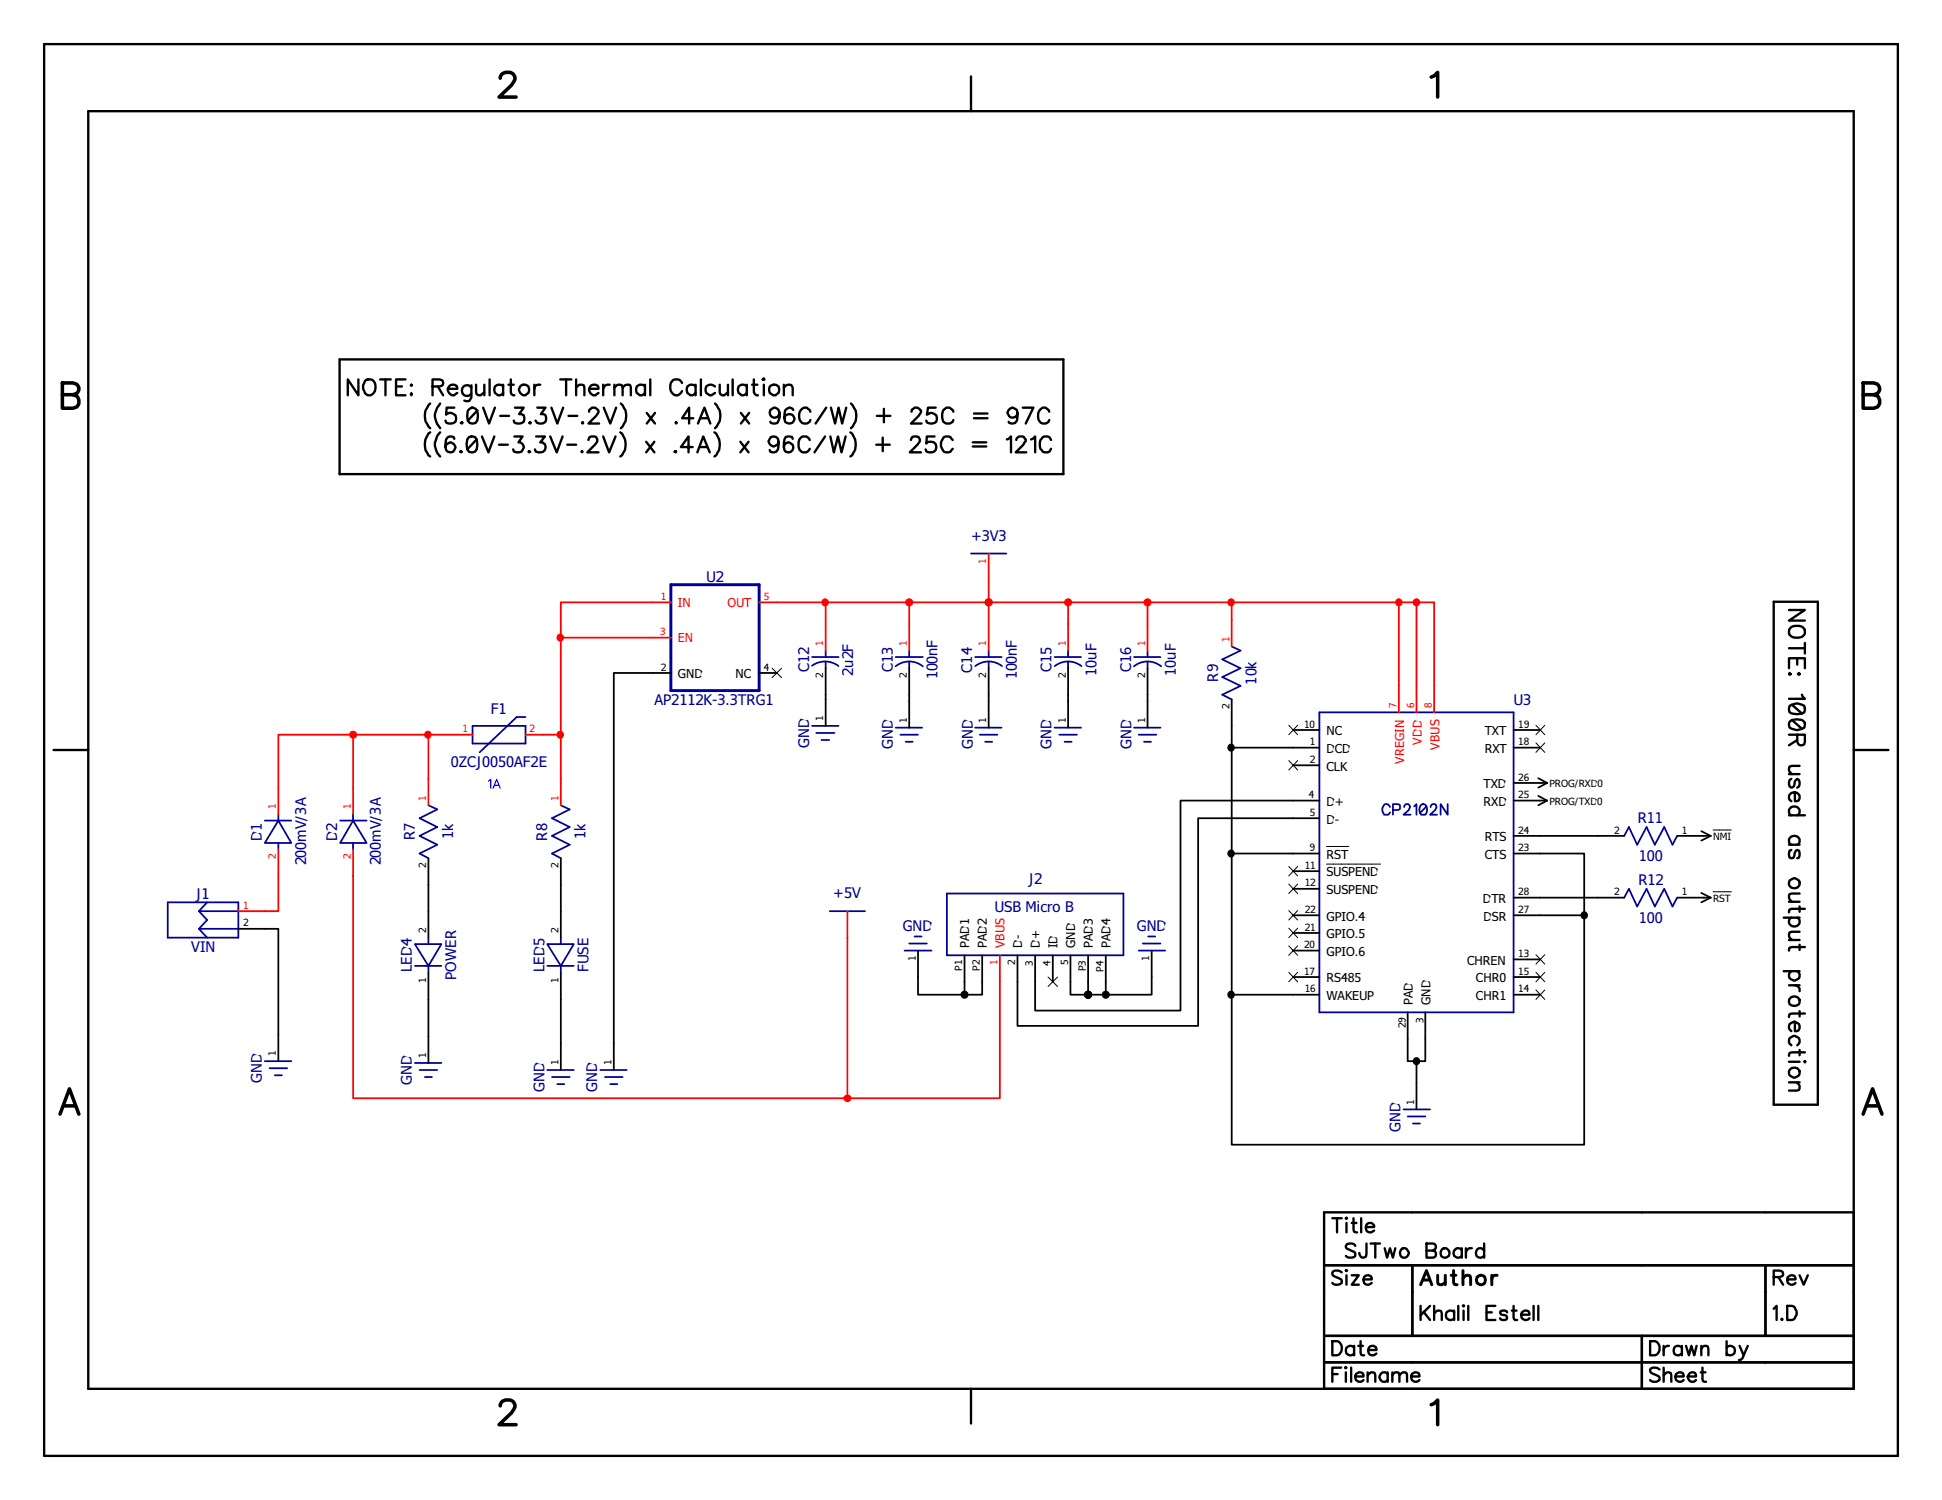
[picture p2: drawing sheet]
<svg xmlns="http://www.w3.org/2000/svg" width="279mm" height="216mm" viewBox="0 0 279 216" stroke-linecap="round" stroke-linejoin="round" font-family="sans-serif">
<path d="M279.4 0h-279.4v215.9" fill="none" stroke="#fff" stroke-width=".34"/>
<path d="M70.3 112.4l.3-.2v1.3M71 113.5l.5-1.3 .5 1.3M71.1 113h.6" fill="none" stroke="#00f" stroke-width=".17"/>
<g fill="none" stroke="#000" stroke-width=".25">
<path d="M94 96.9h-5.7v53.3M118.8 100v.7M130.8 100v.9M142.2 100v.9M153.7 100v.9M165.1 100v.9M177.2 104.5v3.1h8.8M177.2 107.6v57.2h50.7v-41.9h-6.3M186 115.2h-16.2v30.3h-20.9v-4.2M186 117.8h-13.6v29.9h-26v-6.4M38.1 133.7h1.9v15.2M61.6 127.3v3.8"/>
<path d="M80.7 127.3v3.8M177.2 122.9h8.8M221.6 131.7h6.3M221.6 129.2h8.3M221.6 120.3h8.3M61.6 143.8v5.4M80.7 143.8v6.4M132.1 140.6v2.6h9.2v-1.9M138.8 141.3v1.9M154 141.3v1.9h2.5v-1.9M156.5 143.2h.1M159.1 141.3v1.9"/>
<path d="M165.7 140.6v2.6h-9.2M177.2 143.2h8.8M202.5 149.5v3.2h1.3M205.1 149.5v3.2h-1.3v3.2"/>
</g>
<g fill="#000">
<circle cx="177.1" cy="107.6" r=".49"/>
<circle cx="177.1" cy="122.9" r=".49"/>
<circle cx="227.9" cy="131.7" r=".49"/>
<circle cx="138.8" cy="143.2" r=".51"/>
<circle cx="156.5" cy="143.2" r=".51"/>
<circle cx="159.1" cy="143.2" r=".51"/>
<circle cx="177.1" cy="143.2" r=".49"/>
<circle cx="203.8" cy="152.7" r=".49"/>
</g>
<g fill="none" stroke="#000" stroke-width=".14">
<circle cx="177.1" cy="107.6" r=".49"/>
<circle cx="177.1" cy="122.9" r=".49"/>
<circle cx="227.9" cy="131.7" r=".49"/>
<circle cx="138.8" cy="143.2" r=".51"/>
<circle cx="156.5" cy="143.2" r=".51"/>
<circle cx="159.1" cy="143.2" r=".51"/>
<circle cx="177.1" cy="143.2" r=".49"/>
<circle cx="203.8" cy="152.7" r=".49"/>
</g>
<path d="M111.8 86.7h7v3.1M118.8 86.7h58.4v2.5" fill="none" stroke="#f00" stroke-width=".25"/>
<circle cx="118.7" cy="86.7" r=".49" fill="#f00"/>
<circle cx="118.7" cy="86.7" r=".49" fill="none" stroke="#f00" stroke-width=".14"/>
<path d="M153.7 86.7v3.1" fill="none" stroke="#f00" stroke-width=".25"/>
<circle cx="153.7" cy="86.7" r=".51" fill="#f00"/>
<circle cx="153.7" cy="86.7" r=".51" fill="none" stroke="#f00" stroke-width=".14"/>
<path d="M142.2 83.5v3.2" fill="none" stroke="#f00" stroke-width=".25"/>
<circle cx="142.2" cy="86.7" r=".51" fill="#f00"/>
<circle cx="142.2" cy="86.7" r=".51" fill="none" stroke="#f00" stroke-width=".14"/>
<path d="M165.1 86.7v3.1" fill="none" stroke="#f00" stroke-width=".25"/>
<circle cx="165.1" cy="86.7" r=".51" fill="#f00"/>
<circle cx="165.1" cy="86.7" r=".51" fill="none" stroke="#f00" stroke-width=".14"/>
<path d="M130.8 86.7v3.1" fill="none" stroke="#f00" stroke-width=".25"/>
<circle cx="130.8" cy="86.7" r=".51" fill="#f00"/>
<circle cx="130.8" cy="86.7" r=".51" fill="none" stroke="#f00" stroke-width=".14"/>
<path d="M177.2 86.7h24.1v12" fill="none" stroke="#f00" stroke-width=".25"/>
<circle cx="177.1" cy="86.7" r=".49" fill="#f00"/>
<circle cx="177.1" cy="86.7" r=".49" fill="none" stroke="#f00" stroke-width=".14"/>
<path d="M201.3 86.7h2.5v12" fill="none" stroke="#f00" stroke-width=".25"/>
<circle cx="201.2" cy="86.7" r=".49" fill="#f00"/>
<circle cx="201.2" cy="86.7" r=".49" fill="none" stroke="#f00" stroke-width=".14"/>
<path d="M203.8 86.7h2.5v12" fill="none" stroke="#f00" stroke-width=".25"/>
<circle cx="203.8" cy="86.7" r=".49" fill="#f00"/>
<circle cx="203.8" cy="86.7" r=".49" fill="none" stroke="#f00" stroke-width=".14"/>
<path d="M142.2 86.7v3.1" fill="none" stroke="#f00" stroke-width=".25"/>
<circle cx="142.2" cy="86.7" r=".51" fill="#f00"/>
<circle cx="142.2" cy="86.7" r=".51" fill="none" stroke="#f00" stroke-width=".14"/>
<path d="M61.6 105.7v6.4M65.4 105.7h-25.4v7.7" fill="none" stroke="#f00" stroke-width=".25"/>
<circle cx="61.5" cy="105.7" r=".49" fill="#f00"/>
<circle cx="61.5" cy="105.7" r=".49" fill="none" stroke="#f00" stroke-width=".14"/>
<path d="M50.8 105.7v7.7" fill="none" stroke="#f00" stroke-width=".25"/>
<circle cx="50.8" cy="105.7" r=".51" fill="#f00"/>
<circle cx="50.8" cy="105.7" r=".51" fill="none" stroke="#f00" stroke-width=".14"/>
<path d="M94 91.8h-13.3v20.3M78.1 105.7h2.6" fill="none" stroke="#f00" stroke-width=".25"/>
<circle cx="80.6" cy="105.7" r=".49" fill="#f00"/>
<circle cx="80.6" cy="105.7" r=".49" fill="none" stroke="#f00" stroke-width=".14"/>
<path d="M94 86.7h-13.3v5.1" fill="none" stroke="#f00" stroke-width=".25"/>
<circle cx="80.6" cy="91.8" r=".49" fill="#f00"/>
<circle cx="80.6" cy="91.8" r=".49" fill="none" stroke="#f00" stroke-width=".14"/>
<path d="M40 126.1v5h-1.9M50.8 126.1v32h71.1v-23.1M143.8 141.3v16.8h-21.9" fill="none" stroke="#f00" stroke-width=".25"/>
<circle cx="121.9" cy="158.1" r=".49" fill="#f00"/>
<circle cx="121.9" cy="158.1" r=".49" fill="none" stroke="#f00" stroke-width=".14"/>
<g fill="none" stroke="#000096" stroke-width=".25">
<path d="M139.7 79.7h5.1M116.8 95.8a3.2 3.2 0 0 1 3.8 .1M116.8 94.6h3.8M118.8 93.6v1M118.8 95.2v1M128.8 95.9a3.1 3.1 0 0 1 4 0M128.9 94.6h3.9M130.8 93.6v1M130.8 95.2v1M140.3 94.6h3.8M140.3 95.9a3.1 3.1 0 0 1 3.9 0M142.2 93.6v1"/>
<path d="M142.2 95.2v1M151.7 94.6h3.8M151.7 95.9a3.1 3.1 0 0 1 3.9 0M153.7 93.6v1M153.7 95.2v1M163.1 95.9a3.1 3.1 0 0 1 4 0M163.2 94.6h3.8M165.1 93.6v1M165.1 95.2v1M177.2 93l1.3 .6-2.6 1.3 2.6 1.3-2.6 1.3 2.6 1.2-2.6 1.3 1.3 .7M38.1 118.1h3.8M40 118.1l1.9 3.2h-3.8z"/>
<path d="M40 117.2v.9M48.9 118.1h3.8M50.8 118.1l1.9 3.2h-3.8zM50.8 117.2v.9M61.6 115.9l1.3 .6-2.5 1.3 2.5 1.2-2.5 1.3 2.5 1.3-2.5 1.3 1.2 .6M68 104.5h7.6v2.5h-7.6zM75.6 103.2h-1.3l-5.3 5.1M80.7 115.9l1.3 .6-2.6 1.3 2.6 1.2-2.6 1.3 2.6 1.3-2.6 1.3 1.3 .6M116.8 104.5h3.8M117.4 105.5h2.7M118.2 106.5h1.1M128.9 104.7h3.8"/>
<path d="M129.5 105.7h2.6M130.3 106.8h1M140.3 104.7h3.8M141 105.7h2.5M141.7 106.8h1M151.7 104.7h3.8M152.4 105.7h2.5M153.2 106.8h1M163.2 104.7h3.8M163.8 105.7h2.6M164.6 106.8h1M189.8 102.5h28v43.2h-28z"/>
<path d="M200 116.2a.57 .57 0 0 0-.9-.4v.2a1.01 1.01 0 0 0 0 1.3 .64 .64 0 0 0 .9-.4M200.4 116.6l.9-.1 .1-.6-.3-.2h-.7v1.6M202 116.2l.3-.5 .4 .1a.33 .33 0 0 1 .1 .5l-.1 .3-.8 .7h1M203.5 116.1l.3-.4v1.6M204.5 115.8l.3-.1a.86 .86 0 0 1 .4 1.3l-.1 .3h-.6a1.12 1.12 0 0 1 0-1.5zM205.2 116.1l-.9 .9M205.8 116.2l.3-.5h.3l.2 .2a.52 .52 0 0 1-.1 .7l-.8 .7h1.1M208.3 115.7v1.6l-1-1.6v1.6M24.1 129.9h10.2v5.1h-10.2zM28.6 131.1l1.2 1.3-1.2 1.3M28.6 131.1h5.7M28.6 133.7l1.2 1.3"/>
<path d="M28.6 133.7h5.7M29.8 129.9l-1.2 1.2M40 121.3v1M50.8 121.3v1M59.7 135.9h3.8l-1.9 3.1zM59.7 139h3.8M61.6 135v.9M61.6 139v1M78.7 135.9h3.8l-1.8 3.1zM78.7 139h3.8M80.7 135v.9M80.7 139v1"/>
<path d="M119.4 131.1h5.1M130.1 136.8h3.9M130.8 135.8h2.5M131.6 134.8h1M136.2 128.6h25.4v8.9h-25.4zM163.8 136.8h3.8M164.4 135.8h2.6M165.2 134.8h1M233.7 120.3l.7-1.3 1.1 2.6 1.4-2.6 1.2 2.6 1.3-2.6 1.2 2.6 .7-1.3M233.7 129.2l.7-1.3 1.1 2.6 1.4-2.6 1.2 2.6 1.3-2.6 1.2 2.6 .7-1.3M38.1 152.7h3.8M38.8 153.8h2.5"/>
<path d="M39.5 154.8h1.1M59.7 153h3.8M60.4 154h2.5M61.1 155h1M78.7 154h3.8M79.4 155h2.6M80.2 156h1M86.4 154h3.8M87 155h2.6M87.8 156h1M201.9 159.7h3.8M202.5 160.7h2.6"/>
<path d="M203.3 161.7h1"/>
</g>
<g fill="none" stroke="#000" stroke-width=".25">
<path d="M94 96.9h2.5M109.2 96.9h2.6M118.8 96.2v3.8M130.8 96.2v3.8M142.2 96.2v3.8M153.7 96.2v3.8M165.1 96.2v3.8M118.8 100.7v3.8M130.8 100.9v3.8M142.2 100.9v3.8M153.7 100.9v3.8M165.1 100.9v3.8"/>
<path d="M177.2 100.7v3.8M186 107.6h3.8M186 110.2h3.8M186 115.2h3.8M186 117.8h3.8M186 105.1h3.8M217.8 107.6h3.8M217.8 115.2h4.8M217.8 105.1h3.8M217.8 112.7h4.8M221.3 114.6l1.3 .6M221.3 112l1.3 .7"/>
<path d="M222.6 115.2l-1.3 .7M222.6 112.7l-1.3 .7M244.8 119.6l1.3 .7M34.3 133.7h3.8M61.6 123.5v3.8M61.6 131.1v3.9M80.7 123.5v3.8M80.7 131.1v3.9M132.1 136.8v3.8M138.8 137.5v3.8M141.3 137.5v3.8M146.4 137.5v3.8"/>
<path d="M148.9 137.5v3.8M151.5 137.5v3.8M154 137.5v3.8M156.5 137.5v3.8M159.1 137.5v3.8M165.7 136.8v3.8M186 122.9h3.8M186 125.4h3.8M186 127.9h3.8M186 136.8h3.8M186 134.3h3.8M186 131.7h3.8"/>
<path d="M217.8 120.3h3.8M217.8 129.2h3.8M217.8 122.9h3.8M217.8 138.1h3.8M217.8 131.7h3.8M229.9 120.3h3.8M229.9 129.2h3.8M241.3 120.3h4.8M241.3 129.2h4.8M244.8 128.5l1.3 .7M246.1 120.3l-1.3 .7M246.1 129.2l-1.3 .7"/>
<path d="M40 148.9v3.8M61.6 140v3.8M61.6 149.2v3.8M80.7 140v3.8M80.7 150.2v3.8M88.3 150.2v3.8M186 143.2h3.8M186 140.6h3.8M202.5 145.7v3.8M203.8 155.9v3.8M205.1 145.7v3.8M217.8 143.2h3.8"/>
<path d="M217.8 140.6h3.8"/>
</g>
<g fill="none" stroke="#f00" stroke-width=".25">
<path d="M142.2 79.7v3.8M94 91.8h2.5M94 86.7h2.5M109.2 86.7h2.6M118.8 89.8v3.8M130.8 89.8v3.8M142.2 89.8v3.8M153.7 89.8v3.8M165.1 89.8v3.8M177.2 89.2v3.8M201.3 98.7v3.8M203.8 98.7v3.8"/>
<path d="M206.3 98.7v3.8M40 113.4v3.8M50.8 113.4v3.8M61.6 112.1v3.8M65.4 105.7h2.6M75.6 105.7h2.5M80.7 112.1v3.8M34.3 131.1h3.8M40 122.3v3.8M50.8 122.3v3.8M121.9 131.1v3.9M143.8 137.5v3.8"/>
</g>
<g fill="none" stroke="#000" stroke-width=".14">
<path d="M111.1 96.2l1.3 1.3M112.4 96.2l-1.3 1.3M185.4 109.5l1.3 1.3M185.4 104.4l1.3 1.3M186.7 109.5l-1.3 1.3M186.7 104.4l-1.3 1.3M221 106.9l1.2 1.4M221 104.4l1.2 1.3M222.2 106.9l-1.2 1.4M222.2 104.4l-1.2 1.3M246.5 119.5h2.6M185.4 124.7l1.3 1.4"/>
<path d="M185.4 127.3l1.3 1.3M185.4 140l1.3 1.3M185.4 136.1l1.3 1.4M185.4 133.6l1.3 1.4M185.4 131.1l1.3 1.3M186.7 124.7l-1.3 1.4M186.7 127.3l-1.3 1.3M186.7 140l-1.3 1.3M186.7 136.1l-1.3 1.4M186.7 133.6l-1.3 1.4M186.7 131.1l-1.3 1.3M190.8 121.8h3.3"/>
<path d="M190.8 124.4h7.8M221 137.4l1.2 1.4M221 140l1.2 1.3M222.2 137.4l-1.2 1.4M222.2 140l-1.2 1.3M246.5 128.4h2.6M150.8 140.6l1.3 1.4M152.1 140.6l-1.3 1.4M221 142.5l1.2 1.3M222.2 142.5l-1.2 1.3"/>
</g>
<path d="M96.5 84.2h12.7v15.2h-12.7z" fill="none" stroke="#000096" stroke-width=".42"/>
<g fill="none" stroke="#000" stroke-width=".34">
<path d="M6.3 6.3h266.7v203.2h-266.7zM12.7 16h254v183.9h-254zM139.7 11v5M48.9 51.7h104.1v16.5h-104.1zM51.6 54.6v2.3l-1.6-2.3v2.3M52.5 54.9a.88 .88 0 0 1 1-.3 .88 .88 0 0 1 .5 .9 1.1 1.1 0 0 1-1.1 1.4 1.49 1.49 0 0 1-.4-2zM54.7 54.6h1.5M55.5 54.6v2.3M57 55.6h.8M58.3 54.6h-1.3v2.3h1.3M59.1 55.5l.1-.1 .1 .1h-.1zM59.1 56.7l.1-.1 .1 .1-.1 .2z"/>
<path d="M61.9 58.1a2.43 2.43 0 0 0 0 3.5M62.2 55.6l1.3-.1a.5 .5 0 0 0 .2-.5 .5 .5 0 0 0-.5-.4h-1v2.3M63 55.6l.8 1.3M63.3 58.1a2.43 2.43 0 0 0 0 3.5M64.4 56h1.4a.68 .68 0 0 0-.7-.7 .68 .68 0 0 0-.7 .7 .86 .86 0 0 0 1 .9l.4-.3M65.4 58.7h-1.1l-.1 1a.86 .86 0 0 1 1.1-.1 .86 .86 0 0 1 .2 1.1 1.16 1.16 0 0 1-1.3 .1l-.1-.3M67.3 59.1a.75 .75 0 0 1 .7-.4 .75 .75 0 0 1 .7 .4 1.98 1.98 0 0 1-.3 1.8 .81 .81 0 0 1-1.1-.4l-.1-.5zM67.8 55.5v1.7a.64 .64 0 0 1-1 .5M67.8 55.8a.75 .75 0 0 0-1.1-.1 .75 .75 0 0 0 0 1.1 .75 .75 0 0 0 1.1-.2M68.5 55.4l.1 1.3 .2 .2h.4l.5-.4M68.7 59.1l-1.4 1.4M69.5 58.7l.9 2.3 .8-2.3"/>
<path d="M69.7 55.4v1.5M70.4 54.6v2.3M72 59.9h1.2M72.4 55.6a.73 .73 0 0 0-1.1 0 .73 .73 0 0 0 .2 1.1 .56 .56 0 0 0 .9-.1M72.4 55.4v1.5M73.2 55.4h.7M73.5 54.6v1.9l.1 .2 .4 .2M74.1 58.7h1.3l-.7 .9a.62 .62 0 0 1 .7 .8 .87 .87 0 0 1-1.3 .5l-.2-.4M76.9 55.4v1.5M77.3 58.7h1.2l-.7 .9 .6 .1a.78 .78 0 0 1 .1 .9 .78 .78 0 0 1-.9 .4l-.3-.1-.3-.4M77.7 55.4a.63 .63 0 0 0-.8 .6M79.3 58.7l.9 2.3 .8-2.3"/>
<path d="M80.6 54.6h1.6M81.4 54.6v2.3M81.8 59.9h1.3M82.9 55.8l.5-.4 .6 .1 .1 1.4M82.9 54.6v2.3M84.8 56h1.3a.68 .68 0 0 0-.7-.7 .68 .68 0 0 0-.6 .7 .86 .86 0 0 0 .9 .9l.4-.3M84.8 59.3v-.2a.97 .97 0 0 1 .8-.4 .81 .81 0 0 1 .5 .7l-.3 .5-1.1 1.1h1.5M86.8 55.4v1.5M86.9 58.7l.9 2.3 .8-2.3M87.7 55.4a.74 .74 0 0 0-.9 .6M88.4 55.8l.5-.4 .6 .1 .1 1.4M88.4 55.4v1.5"/>
<path d="M89.3 58.1a2.43 2.43 0 0 1 0 3.5M89.6 55.8a.81 .81 0 0 1 1.1-.3l.1 1.4M92.8 55.6a.73 .73 0 0 0-1.1 0 .73 .73 0 0 0 .2 1.1 .56 .56 0 0 0 .9-.1M92.8 55.4v1.5M93 59.4l1.2 1.6M93.6 54.6v2.3M94.2 59.4l-1.2 1.6M98.1 55.1a.88 .88 0 0 0-1-.5 .88 .88 0 0 0-.7 .9 1.1 1.1 0 0 0 1.1 1.4l.6-.6M100.1 55.6a.73 .73 0 0 0-1.1 0 .73 .73 0 0 0 .1 1.1 .56 .56 0 0 0 1-.1M100.1 55.4v1.5M100.8 54.6v2.3M102.9 55.6a.8 .8 0 0 0-1.4 .2 .8 .8 0 0 0 .9 1.1l.5-.3"/>
<path d="M102.9 58.1a2.43 2.43 0 0 1 0 3.5M103.5 55.4l.1 1.3 .3 .2h.3l.5-.4M104.7 55.4v1.5M105.4 54.6v2.3M106.6 59.4l1.2 1.6M107.4 55.6a.73 .73 0 0 0-1.1 0 .73 .73 0 0 0 .2 1.1 .56 .56 0 0 0 .9-.1M107.4 55.4v1.5M107.8 59.4l-1.2 1.6M108.2 55.4h.8M108.5 54.6v1.9l.3 .4h.3M109.9 54.4l.1 .2-.1 .1-.2-.1zM109.9 55.4v1.5"/>
<path d="M112.2 59.4a.73 .73 0 0 1-1 .7 .73 .73 0 0 1-.4-1.1l.5-.3a.85 .85 0 0 1 .9 .7v.6l-.4 .9a.82 .82 0 0 1-1-.2M112.8 55.8a.81 .81 0 0 1 1.1-.3l.1 .3v1.1M112.8 55.4v1.5M114.1 59l-.1-.2a.7 .7 0 0 0-1.1 .3v.6v1a.71 .71 0 0 0 1.3 0 .71 .71 0 0 0-.7-1.1l-.6 .3v.3M116.6 59.3a.95 .95 0 0 0-.9-.6 1.29 1.29 0 0 0 0 2.3 .77 .77 0 0 0 .9-.5M118.9 58.7l-1.6 2.3M119.5 58.7l.6 2.3 .5-2.3 .6 2.3 .6-2.3M122.4 58.1a2.43 2.43 0 0 1 0 3.5M126.2 59.9h1.9M127.2 58.8v2M131.1 59.3v-.2a.97 .97 0 0 1 .9-.4 .81 .81 0 0 1 .5 .7l-.3 .5-1.1 1.1h1.5M134.6 58.7h-1.1l-.2 1a.86 .86 0 0 1 1.2-.1 .86 .86 0 0 1 .2 1.1 1.16 1.16 0 0 1-1.4 .1v-.3"/>
<path d="M137.2 59.3a.97 .97 0 0 0-1.1-.6 1.49 1.49 0 0 0-.4 2 .94 .94 0 0 0 1.4 0l.1-.2M140.1 59.5h2M146.4 59.4a.7 .7 0 0 1-.8 .7 .7 .7 0 0 1-.6-.8 .7 .7 0 0 1 .7-.6l.6 .3a2.1 2.1 0 0 1-.3 1.9 .73 .73 0 0 1-.9-.2M147.2 58.7h1.5l-1.1 2.3M151 59.3a.95 .95 0 0 0-1-.6 1.29 1.29 0 0 0 0 2.3 .77 .77 0 0 0 1-.5M61.9 62.2a2.34 2.34 0 0 0 0 3.5M63.3 62.2a2.34 2.34 0 0 0 0 3.5M65.4 63.2l-.1-.3a.81 .81 0 0 0-1.1 .3l-.1 1.1a.72 .72 0 0 0 .7 .8 .72 .72 0 0 0 .7-.8 .72 .72 0 0 0-.7-.6 .72 .72 0 0 0-.7 .6M66.2 65l.1-.1 .2 .1-.2 .1zM66.3 60.9l.2-.1v.1v.1zM67.5 62.9a.81 .81 0 0 1 1.1 .3 2.07 2.07 0 0 1-.3 1.8 .81 .81 0 0 1-1.1-.3 2.07 2.07 0 0 1 .3-1.8zM68.6 63.2l-1.4 1.5"/>
<path d="M69.3 62.8l1 2.3 .8-2.3M71.8 64h1.3M74 62.8h1.2l-.6 .9a.72 .72 0 0 1 .8 .6 .72 .72 0 0 1-.7 .8l-.7-.1-.2-.3M76 65l.1-.1 .2 .1-.2 .1zM76.1 60.9l.2-.1 .1 .1-.1 .1zM77.1 62.8h1.3l-.7 .9a.75 .75 0 0 1 .8 .8 .75 .75 0 0 1-1 .6l-.4-.1-.1-.3M79.2 62.8l.9 2.3 .8-2.3M81.6 64h1.3M83.7 65v-.1l.1 .1-.1 .1zM83.7 60.9l.1-.1 .1 .1-.1 .1zM84.7 63.3l.1-.2a.74 .74 0 0 1 1-.2 .62 .62 0 0 1 .1 .8l-1.4 1.4h1.6M86.8 62.8l.8 2.3 1-2.3"/>
<path d="M89.2 62.2a2.34 2.34 0 0 1 0 3.5M93 63.6l1.1 1.5M94.1 63.6l-1.1 1.5M97 65l.2-.1 .1 .1-.1 .1zM97.2 60.9l.1-.1 .1 .1-.1 .1zM99.7 64.3h-1.7l1.1-1.5v2.3M99.7 60.2h-1.6l1-1.5v2.3M100.3 65.1l.9-2.3 .9 2.3M100.4 61l.9-2.3 .9 2.3M100.7 64.3h1.1M100.8 60.2h1.1M102.8 62.2a2.34 2.34 0 0 1 0 3.5"/>
<path d="M106.5 63.6l1.2 1.5M107.7 63.6l-1.2 1.5M112 63.6a.7 .7 0 0 1-.9 .6 .7 .7 0 0 1-.4-1 .7 .7 0 0 1 1-.3l.2 .3a2.21 2.21 0 0 1-.2 1.8l-.4 .1-.5-.1-.1-.2M114 63.2v-.3l-.4-.1-.6 .1a2.3 2.3 0 0 0 0 2.1 .71 .71 0 0 0 1-.2 .71 .71 0 0 0-.2-.9 .71 .71 0 0 0-.9 .1l-.1 .3M116.5 63.3l-.3-.4-.7-.1a1.36 1.36 0 0 0 0 2.3h.5l.5-.5M118.7 62.8l-1.5 2.3M119.5 62.8l.5 2.3 .6-2.3 .5 2.3 .6-2.3M122.3 62.2a2.34 2.34 0 0 1 0 3.5M126.1 64h1.9M127 63v1.9M131.1 63.3v-.2a.74 .74 0 0 1 1.1-.2 .62 .62 0 0 1 0 .8l-1.3 1.4h1.6M134.5 62.8h-1.2v1a.81 .81 0 0 1 1.4 .3 .81 .81 0 0 1-1 1l-.4-.1-.1-.3"/>
<path d="M137.1 63.3l-.2-.1a.74 .74 0 0 0-.7-.4 .74 .74 0 0 0-.6 .5 1.35 1.35 0 0 0 .2 1.7 .9 .9 0 0 0 1.3-.4M140 63.7h1.9M140 64.3h1.9M140.1 60.2h2M144.9 63.2h.2l.4-.4v2.3M146.2 63.3l.3-.4 .7-.1 .4 .4v.3l-.4 .5-1.1 1.1h1.6M148.3 63.2h.3l.3-.4v2.3M151.2 63.3l-.1-.1a.82 .82 0 0 0-1.4 .1 1.23 1.23 0 0 0 .6 1.8l.7-.1 .2-.4M255.2 86.6h6.3v72.4h-6.3zM257.4 87.8h2.3l-2.3 1.5h2.3M257.4 96.2v-1.5h2.3v1.5M257.4 93.3h2.3"/>
<path d="M257.5 90.5a1.34 1.34 0 0 1 2.2 .3 .83 .83 0 0 1-.9 1 1.22 1.22 0 0 1-1.4-.6zM257.5 96.9l.1 .1-.1 .1-.1-.1zM258.6 94.7v1M258.7 97l.1-.1 .1 .1-.1 .1zM259.2 100l.1 .2 .4 .4h-2.3M259.7 92.5v1.6M7.7 107.9h5M257.4 105.7h2.3l-.1 1.4a.6 .6 0 0 1-.9 0l-.1-.3v-1.1M257.4 111.4h1.5M257.4 117.3h2.3M257.5 101.6a1.8 1.8 0 0 1 2.1 0l.1 .3-.1 .6a2.3 2.3 0 0 1-2.1 0l-.1-.3zM257.5 103.9a1.8 1.8 0 0 1 2.1 0 .71 .71 0 0 1-.4 1 1.72 1.72 0 0 1-1.7-.2l-.1-.3z"/>
<path d="M257.7 112.1a.71 .71 0 0 0-.3 .7 .71 .71 0 0 0 .4 .6l.3-.2 .1-.8 .4-.3a.75 .75 0 0 1 0 1.3M257.7 117.3a.73 .73 0 0 1-.2-1 .73 .73 0 0 1 1.1-.1 .67 .67 0 0 1 0 1.1M257.8 101.4l1.4 1.3M257.8 103.6l1.4 1.3M258.2 114v1.3a.49 .49 0 0 0 .7-.4 .76 .76 0 0 0-.9-.8 .76 .76 0 0 0-.5 1l.2 .2M258.6 106.5l-1.2 .8M258.9 110.2l-1.4 .1-.1 .6 .4 .5M266.7 107.9h5M256.6 132.1h2.3M256.6 139.8h2.3M257.4 121.6h1.5M257.4 129.8h1.5"/>
<path d="M257.4 135.3h1.5M257.5 126.7a.8 .8 0 0 1 .9-.2 .8 .8 0 0 1 .5 .8 .78 .78 0 0 1-1 .5 .78 .78 0 0 1-.4-1.1zM257.7 121.6a.73 .73 0 0 1-.2-1.1 .73 .73 0 0 1 1.1-.1 .67 .67 0 0 1 0 1.2M257.7 122.3l-.2 .1-.1 .4 .1 .6 .2 .1 .4-.1 .1-.7 .4-.4 .2 .1 .1 .4-.1 .6-.2 .1M257.7 132.1a.73 .73 0 0 0-.2 1 .73 .73 0 0 0 1.1 .2 .67 .67 0 0 0 0-1.2M257.7 139.8a.73 .73 0 0 0-.2 1 .73 .73 0 0 0 1.1 .2 .67 .67 0 0 0 0-1.2M258.9 128.6l-1.4 .1a.81 .81 0 0 0 .3 1.1M258.9 134.1l-1.4 .1a.81 .81 0 0 0 .3 1.1M258.9 130.5v.7M258.9 136v.7M259.7 130.8h-1.9l-.3 .1-.1 .4M259.7 136.3h-1.9l-.3 .1-.1 .4"/>
<path d="M257.4 141.8h1.5M257.4 152.8h1.5M257.4 155.8h1.5M257.5 143.8a.78 .78 0 0 1 1-.3 .78 .78 0 0 1 .3 1 .89 .89 0 0 1-1.4-.2zM257.5 154a.76 .76 0 0 1 1.3 0 .76 .76 0 0 1-.7 1.1 .72 .72 0 0 1-.6-1.1zM257.7 150.5a.73 .73 0 0 1-.2-1.1 .73 .73 0 0 1 1.1-.1 .67 .67 0 0 1 0 1.2M258.2 141.8a.7 .7 0 0 1 .7 .9M258.2 147.1v1.3a.62 .62 0 0 0 .7-.4 .62 .62 0 0 0-.3-.8 .73 .73 0 0 0-1.1 .2 .73 .73 0 0 0 .2 1M258.5 155.8l.4 .5-.1 .6-1.4 .1M258.9 145.5v.8M258.9 151.1v.8M259.6 152.8l.1-.1 .1 .1-.1 .1z"/>
<path d="M259.7 145.9h-1.9l-.3 .1-.1 .4M259.7 151.5h-1.9l-.3 .1-.1 .4M191.7 175.3h1.3M192.4 175.3v2.1M193.7 175.3h.1l-.1 .1-.1-.1zM193.7 176v1.4M194.5 176h.7M194.7 175.3v1.7l.1 .3 .4 .1M195 179.3a.82 .82 0 0 0-1.4 0l.2 .4 1.1 .6 .1 .5a.99 .99 0 0 1-1.4 0M195.8 175.3v2.1M196.5 176.6h1.2a.59 .59 0 0 0-.6-.6 .59 .59 0 0 0-.6 .6 .66 .66 0 0 0 .4 .8 .66 .66 0 0 0 .8-.3M196.6 179l-.1 1.8a.51 .51 0 0 1-.8 0l-.1-.5"/>
<path d="M197.2 179h1.3M197.9 179v2M199.2 179.7l.4 1.3 .4-1.3 .4 1.3 .3-1.3M201.7 179.7a.69 .69 0 0 1 1 .6 .69 .69 0 0 1-.9 .7 .77 .77 0 0 1-.1-1.3zM205.2 179h1a.48 .48 0 0 1 .4 .3 .48 .48 0 0 1-.2 .5l-.2 .2 .2 .1 .2 .2v.4l-.2 .2-1.2 .1zM210.3 179.7v1.3M210.9 179.7v1.3M211.8 179.7a.71 .71 0 0 0-.9 .6M213.5 179v2M266.7 174.5h-76.2v25.4M139.7 199.9v5M190.5 182.1h76.2"/>
<path d="M190.5 192.3h76.2M190.5 196.1h76.2M191.7 193h.7a1.08 1.08 0 0 1 .7 1.1 1.08 1.08 0 0 1-.7 1h-.7zM191.7 197.8h.7M193 196.8h-1.3v2.1M193 183.1a.99 .99 0 0 0-1.3 0 .48 .48 0 0 0 .3 .6 1.64 1.64 0 0 1 1 .6v.4a.99 .99 0 0 1-1.3 0M193.6 196.8h.1l-.1 .1-.1-.1zM193.6 197.5v1.4M193.7 182.8l.1 .1-.1 .1-.1-.1zM193.7 183.6v1.3M194.4 196.8v2.1M194.5 183.6h1l-1 1.3h1"/>
<path d="M194.8 194a.67 .67 0 0 0-1-.1 .67 .67 0 0 0 0 1 .67 .67 0 0 0 1-.1M194.8 193.7v1.4M195 198.1h1.2a.59 .59 0 0 0-.6-.6 .59 .59 0 0 0-.6 .6 .67 .67 0 0 0 .4 .7 .67 .67 0 0 0 .8-.2M195.4 193.7h.7M195.7 193v1.7l.1 .3 .5 .1M196.2 184.1h1.2a.59 .59 0 0 0-.6-.6 .59 .59 0 0 0-.6 .6 .66 .66 0 0 0 .4 .8 .66 .66 0 0 0 .8-.2M196.8 198l.5-.5 .5 .1 .1 1.3M196.8 197.5v1.4M196.8 194.3h1.2a.59 .59 0 0 0-.6-.6 .59 .59 0 0 0-.6 .6 .66 .66 0 0 0 .4 .8 .66 .66 0 0 0 .8-.3M199.6 197.8a.6 .6 0 0 0-1 0 .66 .66 0 0 0 .1 .9 .66 .66 0 0 0 .9-.1M199.6 197.5v1.4M200.3 198l.4-.5 .6 .1v1.3"/>
<path d="M200.3 197.5v1.4M201.3 198l.5-.5 .6 .1v1.3M203 198.1h1.2a.59 .59 0 0 0-.6-.6 .59 .59 0 0 0-.6 .6 .67 .67 0 0 0 .4 .7 .67 .67 0 0 0 .8-.2M203.2 182.1v10.2M204.4 188v2M204.8 188.8l.9 1.2M205.2 180h1M205.7 188l-1.3 1.3M206.3 189.1l.5-.5 .5 .1 .1 1.3M206.3 188v2M209.2 188.9a.67 .67 0 0 0-1-.1 .67 .67 0 0 0 0 1 .67 .67 0 0 0 1-.1M209.2 188.6v1.4"/>
<path d="M209.8 188v2M210.3 180a.58 .58 0 0 0-.8-.3 .68 .68 0 0 0-.3 1.1 .68 .68 0 0 0 1.1 0M210.6 187.9l.1 .1h-.1h-.1zM210.6 188.6v1.4M211.2 188v2M213.5 180a.63 .63 0 0 0-.8-.3 .63 .63 0 0 0-.4 .7 .66 .66 0 0 0 .5 .6 .66 .66 0 0 0 .7-.2M213.9 188.9h.7M215.1 188h-1.2v2h1.2M216.8 188.9a.6 .6 0 0 0-1 0l.1 .2 .8 .3 .1 .3a.6 .6 0 0 1-1 0M217.5 188.6h.7M217.8 188v1.7v.2l.5 .1M218.9 189.2h1.1a.59 .59 0 0 0-.5-.6 .59 .59 0 0 0-.6 .6 .67 .67 0 0 0 .4 .7 .67 .67 0 0 0 .7-.2"/>
<path d="M220.6 188v2M221.3 188v2M236.2 192.3v7.6M237.4 193h.7a1.08 1.08 0 0 1 .7 1.1 1.08 1.08 0 0 1-.7 1h-.7zM238.8 197.1a.99 .99 0 0 0-1.4 0 .48 .48 0 0 0 .3 .6 1.64 1.64 0 0 1 1.1 .6v.3a.99 .99 0 0 1-1.4 0M239.4 198l.5-.5 .5 .1 .1 1.3M239.4 193.7v1.4M239.4 196.8v2.1M240.1 193.7a.68 .68 0 0 0-.7 .6M241 198.1h1.2a.59 .59 0 0 0-.6-.6 .59 .59 0 0 0-.6 .6 .67 .67 0 0 0 .4 .7 .67 .67 0 0 0 .8-.2M242 194a.67 .67 0 0 0-1-.1 .67 .67 0 0 0 0 1 .67 .67 0 0 0 1-.1M242 193.7v1.4"/>
<path d="M242.6 193.7l.4 1.4 .3-1.4 .5 1.4 .3-1.4M242.8 198.1h1.2a.48 .48 0 0 0-.3-.6 .68 .68 0 0 0-.9 .9 .68 .68 0 0 0 1.2 .2M244.7 197.5h.7M244.8 194.1l.4-.4 .5 .1 .1 1.3M244.8 193.7v1.4M244.9 196.8v1.7l.1 .3 .4 .1M248.4 194a.67 .67 0 0 1 1-.1 .67 .67 0 0 1 0 1 .67 .67 0 0 1-1-.1M248.4 193v2.1M250.3 193.7l.6 1.4-.2 .4-.2 .2h-.3M251.5 193.7l-.6 1.4M254 182.1v10.2M255.2 183.8h.8l.5-.2a.48 .48 0 0 0 0-.5 .48 .48 0 0 0-.5-.2h-.8v2"/>
<path d="M255.2 188.4l.4-.4v2M255.9 183.8l.6 1.1M256.4 189.8l.1 .1-.1 .1-.1-.1zM257.1 184.1h1.2a.59 .59 0 0 0-.6-.6 .59 .59 0 0 0-.6 .6 .67 .67 0 0 0 .4 .8 .67 .67 0 0 0 .8-.2M257.1 188h1l.4 .7v.5l-.4 .7-1 .1zM258.9 183.6l.6 1.3 .6-1.3"/>
<circle cx="75.4" cy="56.1" r=".75"/>
<circle cx="111.4" cy="56.1" r=".77"/>
<circle cx="207.9" cy="180.3" r=".69"/>
</g>
<path d="M72 11.3a.85 .85 0 0 1 .7-.9h.7a.87 .87 0 0 1 .5 1.4l-.3 .5-1.8 1.7h2.5M205.9 11.1l.4-.2 .5-.5v3.6M9 55.1h1.5l.5 .2a.82 .82 0 0 1 0 1.3l-.5 .2a.98 .98 0 0 1 .9 1 .98 .98 0 0 1-.9 1h-1.5zM9 56.8h1.5M268.1 55.1h1.5l.5 .2a.82 .82 0 0 1 0 1.3l-.5 .2a.98 .98 0 0 1 .8 1 .98 .98 0 0 1-.8 1h-1.5zM268.1 56.8h1.5M9.1 159.2h1.7M268.6 159.2h1.7M8.6 160.4l1.4-3.7 1.3 3.7M268.1 160.4l1.3-3.7 1.4 3.7M72 202.4a.85 .85 0 0 1 .7-.9h.7a.87 .87 0 0 1 .5 1.4l-.3 .5-1.8 1.7h2.5M205.9 202.2l.4-.2 .5-.5v3.6" fill="none" stroke="#000" stroke-width=".51"/>
<g fill="none" stroke="#000" stroke-width=".42">
<path d="M204.4 184.9l.8-2 .8 2M204.7 184.2h1M206.8 183.6v1a.48 .48 0 0 0 .8 .2l.3-.2M207.9 183.6v1.3M208.8 183.6h.7M209.1 182.9v1.7l.1 .2 .4 .1M210.5 184l.5-.4h.5l.1 1.3M210.5 182.9v2M214.6 183.6v1.3M215.4 183.6a.6 .6 0 0 0-.8 .5"/>
<circle cx="213.1" cy="184.2" r=".69"/>
</g>
<g font-size="2.1" fill="#000096">
<text x="139.7" y="77.8">+3V3</text>
<text x="101.6" y="83.7">U2</text>
<text x="94.1" y="101.5">AP2112K-3.3TRG1</text>
<text x="116.4" y="96.8" transform="rotate(-90 116.4 96.8)">C12</text>
<text x="122.8" y="97.3" transform="rotate(-90 122.8 97.3)">2u2F</text>
<text x="128.4" y="96.8" transform="rotate(-90 128.4 96.8)">C13</text>
<text x="134.9" y="97.8" transform="rotate(-90 134.9 97.8)">100nF</text>
<text x="139.9" y="96.9" transform="rotate(-90 139.9 96.9)">C14</text>
<text x="146.3" y="97.8" transform="rotate(-90 146.3 97.8)">100nF</text>
<text x="151.3" y="96.8" transform="rotate(-90 151.3 96.8)">C15</text>
<text x="157.7" y="97.3" transform="rotate(-90 157.7 97.3)">10uF</text>
<text x="162.7" y="96.8" transform="rotate(-90 162.7 96.8)">C16</text>
<text x="169.2" y="97.3" transform="rotate(-90 169.2 97.3)">10uF</text>
<text x="175.3" y="98.1" transform="rotate(-90 175.3 98.1)">R9</text>
<text x="180.8" y="98.6" transform="rotate(-90 180.8 98.6)">10k</text>
<text x="217.8" y="101.4">U3</text>
<text x="70.6" y="102.8">F1</text>
<text x="116.4" y="107.6" transform="rotate(-90 116.4 107.6)">GND</text>
<text x="128.4" y="107.9" transform="rotate(-90 128.4 107.9)">GND</text>
<text x="140" y="107.9" transform="rotate(-90 140 107.9)">GND</text>
<text x="151.3" y="107.9" transform="rotate(-90 151.3 107.9)">GND</text>
<text x="162.8" y="107.9" transform="rotate(-90 162.8 107.9)">GND</text>
<text x="64.9" y="110.4">0ZCJ0050AF2E</text>
<text x="235.6" y="118.4">R11</text>
<text x="37.7" y="121" transform="rotate(-90 37.7 121)">D1</text>
<text x="44" y="124.5" transform="rotate(-90 44 124.5)">200mV/3A</text>
<text x="48.5" y="121" transform="rotate(-90 48.5 121)">D2</text>
<text x="54.8" y="124.5" transform="rotate(-90 54.8 124.5)">200mV/3A</text>
<text x="59.7" y="120.9" transform="rotate(-90 59.7 120.9)">R7</text>
<text x="65.2" y="120.8" transform="rotate(-90 65.2 120.8)">1k</text>
<text x="78.7" y="121" transform="rotate(-90 78.7 121)">R8</text>
<text x="84.2" y="120.8" transform="rotate(-90 84.2 120.8)">1k</text>
<text x="235.8" y="124">100</text>
<text x="28.1" y="129.5">J1</text>
<text x="119.9" y="129.2">+5V</text>
<text x="143.1" y="131.3">USB Micro B</text>
<text x="147.9" y="127.3">J2</text>
<text x="235.7" y="127.3">R12</text>
<text x="27.5" y="137.1">VIN</text>
<text x="129.9" y="133.9">GND</text>
<text x="163.6" y="133.9">GND</text>
<text x="235.8" y="132.8">100</text>
<text x="59.3" y="140" transform="rotate(-90 59.3 140)">LED4</text>
<text x="65.6" y="141.1" transform="rotate(-90 65.6 141.1)">POWER</text>
<text x="78.3" y="140" transform="rotate(-90 78.3 140)">LED5</text>
<text x="84.7" y="140" transform="rotate(-90 84.7 140)">FUSE</text>
<text x="37.7" y="155.9" transform="rotate(-90 37.7 155.9)">GND</text>
<text x="59.3" y="156.1" transform="rotate(-90 59.3 156.1)">GND</text>
<text x="78.3" y="157.1" transform="rotate(-90 78.3 157.1)">GND</text>
<text x="85.9" y="157.1" transform="rotate(-90 85.9 157.1)">GND</text>
<text x="201.5" y="162.9" transform="rotate(-90 201.5 162.9)">GND</text>
</g>
<g font-size="1.8" fill="#f00">
<text x="97.5" y="87.4">IN</text>
<text x="104.6" y="87.4">OUT</text>
<text x="97.5" y="92.5">EN</text>
<text x="204.6" y="107.2" transform="rotate(-90 204.6 107.2)">VDD</text>
<text x="207.1" y="108" transform="rotate(-90 207.1 108)">VBUS</text>
<text x="202" y="109.9" transform="rotate(-90 202 109.9)">VREGIN</text>
<text x="144.5" y="136.5" transform="rotate(-90 144.5 136.5)">VBUS</text>
</g>
<g font-size="1.8">
<text x="97.5" y="97.5">GND</text>
<text x="105.8" y="97.5">NC</text>
<text x="190.8" y="105.8">NC</text>
<text x="213.6" y="105.8">TXT</text>
<text x="190.8" y="108.4">DCD</text>
<text x="190.8" y="110.9">CLK</text>
<text x="213.4" y="113.5">TXD</text>
<text x="213.6" y="108.4">RXT</text>
<text x="190.8" y="116">D+</text>
<text x="190.8" y="118.5">D-</text>
<text x="213.4" y="116">RXD</text>
<text x="190.8" y="123.6">RST</text>
<text x="213.6" y="123.6">CTS</text>
<text x="213.6" y="121.1">RTS</text>
<text x="190.8" y="126.2">SUSPEND</text>
<text x="190.8" y="128.7">SUSPEND</text>
<text x="213.4" y="130">DTR</text>
<text x="139.4" y="136.5" transform="rotate(-90 139.4 136.5)">PAD1</text>
<text x="142" y="136.5" transform="rotate(-90 142 136.5)">PAD2</text>
<text x="147.1" y="136.5" transform="rotate(-90 147.1 136.5)">D-</text>
<text x="149.6" y="136.5" transform="rotate(-90 149.6 136.5)">D+</text>
<text x="152.1" y="136.5" transform="rotate(-90 152.1 136.5)">ID</text>
<text x="154.7" y="136.5" transform="rotate(-90 154.7 136.5)">GND</text>
<text x="157.2" y="136.5" transform="rotate(-90 157.2 136.5)">PAD3</text>
<text x="159.8" y="136.5" transform="rotate(-90 159.8 136.5)">PAD4</text>
<text x="190.8" y="137.6">GPIO.6</text>
<text x="190.8" y="135">GPIO.5</text>
<text x="190.8" y="132.5">GPIO.4</text>
<text x="213.4" y="132.5">DSR</text>
<text x="190.8" y="143.9">WAKEUP</text>
<text x="190.8" y="141.4">RS485</text>
<text x="211.1" y="138.9">CHREN</text>
<text x="212.3" y="143.9">CHR1</text>
<text x="212.3" y="141.4">CHR0</text>
<text x="203.3" y="144.7" transform="rotate(-90 203.3 144.7)">PAD</text>
<text x="205.8" y="144.7" transform="rotate(-90 205.8 144.7)">GND</text>
</g>
<g font-size="1.4" fill="#f00">
<text x="141.9" y="81.1" transform="rotate(-90 141.9 81.1)">1</text>
<text x="95.1" y="86.4">1</text>
<text x="109.9" y="86.4">5</text>
<text x="95" y="91.4">3</text>
<text x="118.4" y="93" transform="rotate(-90 118.4 93)">1</text>
<text x="130.5" y="93" transform="rotate(-90 130.5 93)">1</text>
<text x="141.9" y="93" transform="rotate(-90 141.9 93)">1</text>
<text x="153.3" y="93" transform="rotate(-90 153.3 93)">1</text>
<text x="164.8" y="93" transform="rotate(-90 164.8 93)">1</text>
<text x="176.9" y="92.4" transform="rotate(-90 176.9 92.4)">1</text>
<text x="200.9" y="101.9" transform="rotate(-90 200.9 101.9)">7</text>
<text x="203.5" y="101.9" transform="rotate(-90 203.5 101.9)">6</text>
<text x="206" y="101.9" transform="rotate(-90 206 101.9)">8</text>
<text x="66.5" y="105.4">1</text>
<text x="76.2" y="105.4">2</text>
<text x="39.7" y="116.5" transform="rotate(-90 39.7 116.5)">1</text>
<text x="50.5" y="116.5" transform="rotate(-90 50.5 116.5)">1</text>
<text x="61.3" y="115.2" transform="rotate(-90 61.3 115.2)">1</text>
<text x="80.3" y="115.2" transform="rotate(-90 80.3 115.2)">1</text>
<text x="39.7" y="123.7" transform="rotate(-90 39.7 123.7)">2</text>
<text x="50.5" y="123.7" transform="rotate(-90 50.5 123.7)">2</text>
<text x="35" y="130.8">1</text>
<text x="143.5" y="138.9" transform="rotate(-90 143.5 138.9)">1</text>
</g>
<g font-size="1.4">
<text x="95.1" y="96.5">2</text>
<text x="109.9" y="96.5">4</text>
<text x="118.4" y="97.6" transform="rotate(-90 118.4 97.6)">2</text>
<text x="130.5" y="97.6" transform="rotate(-90 130.5 97.6)">2</text>
<text x="141.9" y="97.6" transform="rotate(-90 141.9 97.6)">2</text>
<text x="153.3" y="97.6" transform="rotate(-90 153.3 97.6)">2</text>
<text x="164.8" y="97.6" transform="rotate(-90 164.8 97.6)">2</text>
<text x="118.4" y="103.8" transform="rotate(-90 118.4 103.8)">1</text>
<text x="130.5" y="104.1" transform="rotate(-90 130.5 104.1)">1</text>
<text x="141.9" y="104.1" transform="rotate(-90 141.9 104.1)">1</text>
<text x="153.3" y="104.1" transform="rotate(-90 153.3 104.1)">1</text>
<text x="164.8" y="104.1" transform="rotate(-90 164.8 104.1)">1</text>
<text x="176.9" y="102.1" transform="rotate(-90 176.9 102.1)">2</text>
<text x="187.6" y="104.7">10</text>
<text x="188.5" y="107.3">1</text>
<text x="218.4" y="107.3">18</text>
<text x="218.4" y="104.7">19</text>
<text x="188.5" y="109.8">2</text>
<text x="218.4" y="112.4">26</text>
<text x="222.9" y="113.3">PROG/RXD0</text>
<text x="188.3" y="114.9">4</text>
<text x="188.5" y="117.4">5</text>
<text x="218.4" y="120">24</text>
<text x="218.4" y="114.9">25</text>
<text x="222.9" y="115.8">PROG/TXD0</text>
<text x="232.2" y="120">2</text>
<text x="242" y="120">1</text>
<text x="61.3" y="125" transform="rotate(-90 61.3 125)">2</text>
<text x="80.3" y="125" transform="rotate(-90 80.3 125)">2</text>
<text x="187.7" y="125.1">11</text>
<text x="188.4" y="122.5">9</text>
<text x="218.4" y="122.5">23</text>
<text x="246.5" y="120.9">NMI</text>
<text x="187.7" y="127.6">12</text>
<text x="187.7" y="131.4">22</text>
<text x="218.4" y="131.4">27</text>
<text x="218.4" y="128.9">28</text>
<text x="232.2" y="128.9">2</text>
<text x="242" y="128.9">1</text>
<text x="246.5" y="129.8">RST</text>
<text x="35" y="133.4">2</text>
<text x="61.3" y="134.3" transform="rotate(-90 61.3 134.3)">2</text>
<text x="80.3" y="134.3" transform="rotate(-90 80.3 134.3)">2</text>
<text x="187.6" y="136.5">20</text>
<text x="187.7" y="133.9">21</text>
<text x="218.4" y="137.8">13</text>
<text x="61.3" y="141.5" transform="rotate(-90 61.3 141.5)">1</text>
<text x="80.3" y="141.5" transform="rotate(-90 80.3 141.5)">1</text>
<text x="131.7" y="138.3" transform="rotate(-90 131.7 138.3)">1</text>
<text x="138.4" y="139.7" transform="rotate(-90 138.4 139.7)">P1</text>
<text x="141" y="139.7" transform="rotate(-90 141 139.7)">P2</text>
<text x="146.1" y="138.9" transform="rotate(-90 146.1 138.9)">2</text>
<text x="148.6" y="139" transform="rotate(-90 148.6 139)">3</text>
<text x="151.1" y="139.1" transform="rotate(-90 151.1 139.1)">4</text>
<text x="153.7" y="138.9" transform="rotate(-90 153.7 138.9)">5</text>
<text x="156.2" y="139.8" transform="rotate(-90 156.2 139.8)">P3</text>
<text x="158.8" y="139.9" transform="rotate(-90 158.8 139.9)">P4</text>
<text x="165.4" y="138.3" transform="rotate(-90 165.4 138.3)">1</text>
<text x="187.6" y="140.3">17</text>
<text x="187.7" y="142.8">16</text>
<text x="218.4" y="142.8">14</text>
<text x="218.4" y="140.3">15</text>
<text x="202.3" y="148" transform="rotate(-90 202.3 148)">29</text>
<text x="204.8" y="147.2" transform="rotate(-90 204.8 147.2)">3</text>
<text x="39.7" y="152.1" transform="rotate(-90 39.7 152.1)">1</text>
<text x="61.3" y="152.3" transform="rotate(-90 61.3 152.3)">1</text>
<text x="80.3" y="153.3" transform="rotate(-90 80.3 153.3)">1</text>
<text x="88" y="153.3" transform="rotate(-90 88 153.3)">1</text>
<text x="203.5" y="159" transform="rotate(-90 203.5 159)">1</text>
</g>
</svg>
